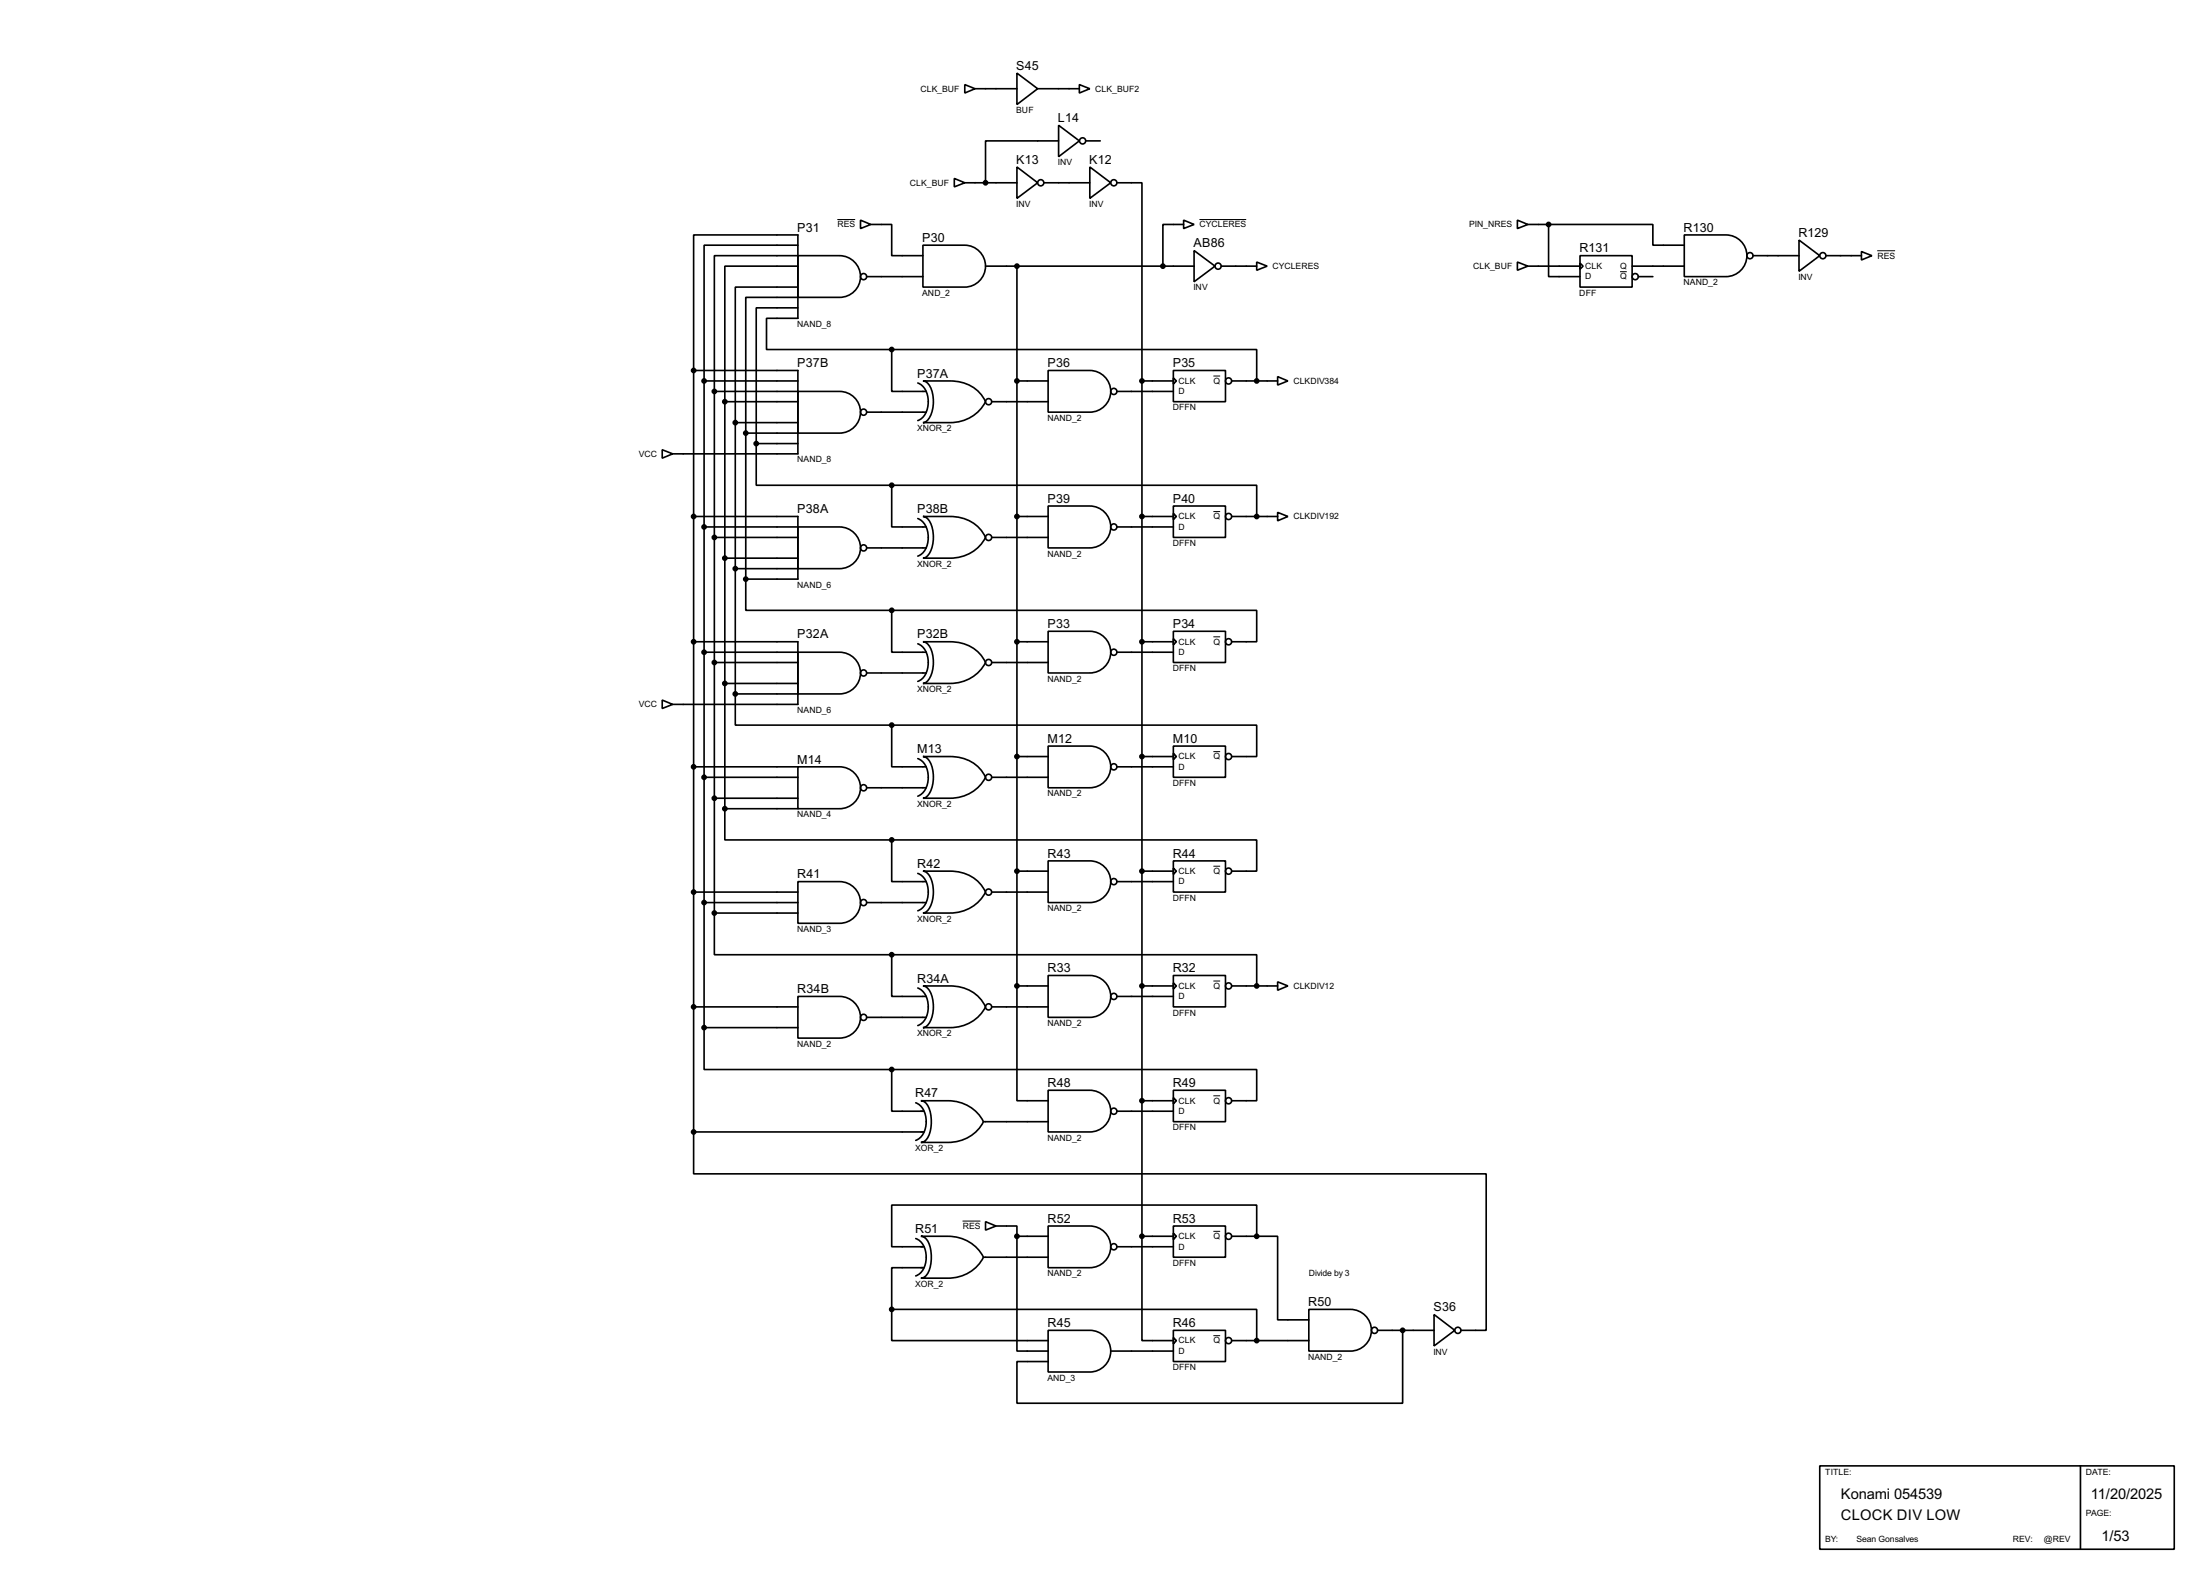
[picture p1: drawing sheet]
<svg xmlns="http://www.w3.org/2000/svg" width="536mm" height="383mm" viewBox="0 0 536 383" stroke-linecap="round" stroke-linejoin="round" font-family="sans-serif">
<g fill="none" stroke="#000" stroke-width=".4">
<path d="M247.7 17.8l5.1 3.8-5.1 3.9zM235 20.6l2.5 1-2.5 1.1zM237.5 21.6h10.2M252.8 21.6h10.1M257.9 30.5l5 3.8-5 3.9zM257.9 34.3h-17.8v10.2M262.9 20.6l2.6 1-2.6 1.1zM264.5 34.3h3.5M194.4 59.7h-22.9v33.1M209.6 53.6l2.5 1.1-2.5 1zM212.1 54.7h5.1v7.6h7.6M224.8 59.7h10.2a5.1 5.1 0 0 1 5.1 5.1 5.1 5.1 0 0 1-5.1 5.1h-10.2z"/>
<path d="M232.5 43.5l2.5 1-2.5 1zM235 44.5h12.7M247.7 40.7l5.1 3.8-5.1 3.8zM254.3 44.5h11.2M265.5 40.7l5.1 3.8-5.1 3.8zM272.1 44.5h6.1v48.3M288.3 53.6l2.6 1.1-2.6 1zM288.3 54.7h-5v10.1M369.6 53.6l2.6 1.1-2.6 1zM372.2 54.7h5M377.2 54.7h25.4v5h7.7M377.2 54.7v12.7h7.7"/>
<path d="M410.3 57.2h10.1a5.1 5.1 0 0 1 5.1 5.1 5.1 5.1 0 0 1-5.1 5.1h-10.1zM438.2 58.5l5.1 3.8-5.1 3.8zM194.4 62.3h10.1a5.1 5.1 0 0 1 5.1 5 5.1 5.1 0 0 1-5.1 5.1h-10.1zM194.4 62.3h-20.4v33M194.4 64.8h-17.8v33M194.4 69.9h-15.3v33M194.4 72.4h-12.7v33.1M194.4 75h-10.2v33M211.1 67.4h13.7M240.1 64.8h50.8M247.7 64.8v175.3M290.9 61l5.1 3.8-5.1 3.8z"/>
<path d="M297.5 64.8h8.6M306.1 63.8l2.6 1-2.6 1zM369.6 63.8l2.6 1-2.6 1zM372.2 64.8h12.7M384.9 62.3h12.7v7.6h-12.7zM384.9 64.1l.7 .7-.7 .8zM397.6 64.8h12.7M399.1 67.4h3.5M427 62.3h11.2M444.8 62.3h8.6M453.4 61.3l2.6 1-2.6 1zM169 90.2h25.4v20.3h-30.5"/>
<path d="M169 90.2v185.4M171.5 92.8h22.9M171.5 92.8v157.4M174 95.3h20.4M174 95.3v127M176.6 97.8h17.8M176.6 97.8v99.1M194.4 95.3h10.1a5.1 5.1 0 0 1 5.1 5.1 5.1 5.1 0 0 1-5.1 5.1h-10.1zM217.2 85.1h-30.5v-7.6h7.7v-20.3h-25.4v33M217.2 85.1v10.2h8.4M217.2 85.1h88.9v7.7M223.6 93.3a5.1 5.1 0 0 1 2.3 6.1 3.9 3.9 0 0 1-2.3 3"/>
<path d="M224.8 92.8h6.6a9.1 9.1 0 0 1 8.7 5 9.5 9.5 0 0 1-8.7 5.1h-6.6a3.4 3.4 0 0 0 2.3-3.1 7.3 7.3 0 0 0-1.4-6.7zM241.6 97.8h13.7M247.7 92.8h7.6M255.3 90.2h10.2a5.1 5.1 0 0 1 5.1 5.1 5.1 5.1 0 0 1-5.1 5.1h-10.2zM272.1 95.3h13.7M278.2 92.8h7.6M278.2 92.8v208.2M285.8 90.2h12.7v7.6h-12.7zM285.8 92l.8 .8-.8 .7zM300 92.8h11.2M311.2 91.7l2.5 1.1-2.5 1zM161.3 109.5l2.6 1-2.6 1.1z"/>
<path d="M179.1 102.9v66.1M179.1 102.9h15.3M181.7 105.5v35.5M181.7 105.5h12.7M184.2 108v10.2h33M184.2 108h10.2M211.1 100.4h14.5M217.2 118.2v10.1h8.4M217.2 118.2h88.9v7.6M169 125.8h25.4v15.2h-12.7M171.5 128.3h22.9M174 130.9h20.4"/>
<path d="M176.6 135.9h17.8M179.1 138.5h15.3M194.4 128.3h10.1a5.1 5.1 0 0 1 5.1 5.1 5.1 5.1 0 0 1-5.1 5.1h-10.1zM211.1 133.4h14.5M223.6 126.3a5.2 5.2 0 0 1 2.3 6.2 3.9 3.9 0 0 1-2.3 2.9M224.8 125.8h6.6a9.1 9.1 0 0 1 8.7 5.1 9.5 9.5 0 0 1-8.7 5h-6.6a3.4 3.4 0 0 0 2.3-3.1 7.4 7.4 0 0 0-1.4-6.7zM241.6 130.9h13.7M247.7 125.8h7.6M255.3 123.2h10.2a5.1 5.1 0 0 1 5.1 5.1 5.1 5.1 0 0 1-5.1 5.1h-10.2zM272.1 128.3h13.7M278.2 125.8h7.6M285.8 123.2h12.7v7.7h-12.7z"/>
<path d="M285.8 125l.8 .8-.8 .7zM300 125.8h11.2M311.2 124.8l2.5 1-2.5 1zM169 156.3h25.4v15.2h-30.5M171.5 158.8h22.9M181.7 141v7.6h35.5M194.4 158.8h10.1a5.1 5.1 0 0 1 5.1 5.1 5.1 5.1 0 0 1-5.1 5.1h-10.1zM217.2 148.6h88.9v7.7h-6.1M217.2 148.6v10.2h8.4M223.6 156.8a5.1 5.1 0 0 1 2.3 6.1 3.9 3.9 0 0 1-2.3 3M224.8 156.3h6.6a9.1 9.1 0 0 1 8.7 5 9.5 9.5 0 0 1-8.7 5.1h-6.6a3.4 3.4 0 0 0 2.3-3.1 7.3 7.3 0 0 0-1.4-6.7zM247.7 156.3h7.6"/>
<path d="M255.3 153.7h10.2a5.1 5.1 0 0 1 5.1 5.1 5.1 5.1 0 0 1-5.1 5.1h-10.2zM272.1 158.8h13.7M278.2 156.3h7.6M285.8 153.7h12.7v7.6h-12.7zM285.8 155.5l.8 .8-.8 .7zM161.3 170.5l2.6 1-2.6 1zM174 161.3h20.4M176.6 166.4h17.8M179.1 169v7.6h38.1M179.1 169h15.3M211.1 163.9h14.5M217.2 176.6v10.1h8.4"/>
<path d="M217.2 176.6h88.9v7.6h-6.1M241.6 161.3h13.7M169 186.7h25.4M171.5 189.3h22.9M174 194.4h20.4M176.6 196.9v7.6h40.6M176.6 196.9h17.8M194.4 186.7h10.1a5.1 5.1 0 0 1 5.1 5.1 5.1 5.1 0 0 1-5.1 5.1h-10.1zM211.1 191.8h14.5M223.6 184.7a5.1 5.1 0 0 1 2.3 6.2 4 4 0 0 1-2.3 3M224.8 184.2h6.6a9.1 9.1 0 0 1 8.7 5.1 9.5 9.5 0 0 1-8.7 5.1h-6.6a3.4 3.4 0 0 0 2.3-3.2 7.3 7.3 0 0 0-1.4-6.6zM241.6 189.3h13.7"/>
<path d="M247.7 184.2h7.6M255.3 181.7h10.2a5.1 5.1 0 0 1 5.1 5 5.1 5.1 0 0 1-5.1 5.1h-10.2zM272.1 186.7h13.7M278.2 184.2h7.6M285.8 181.7h12.7v7.6h-12.7zM285.8 183.4l.8 .8-.8 .8zM169 217.2h25.4M171.5 219.8h22.9M194.4 214.7h10.1a5.1 5.1 0 0 1 5.1 5 5.1 5.1 0 0 1-5.1 5.1h-10.1zM211.1 219.8h14.5M217.2 204.5h88.9v7.6h-6.1M217.2 204.5v10.2h8.4"/>
<path d="M223.6 212.7a5.1 5.1 0 0 1 2.3 6.1 3.9 3.9 0 0 1-2.3 3M224.8 212.1h6.6a9.1 9.1 0 0 1 8.7 5.1 9.5 9.5 0 0 1-8.7 5.1h-6.6a3.4 3.4 0 0 0 2.3-3.1 7.4 7.4 0 0 0-1.4-6.7zM241.6 217.2h13.7M247.7 212.1h7.6M255.3 209.6h10.2a5.1 5.1 0 0 1 5.1 5.1 5.1 5.1 0 0 1-5.1 5.1h-10.2zM272.1 214.7h13.7M278.2 212.1h7.6M285.8 209.6h12.7v7.6h-12.7zM285.8 211.4l.8 .7-.8 .8zM174 222.3v10.2h43.2M174 222.3h20.4M217.2 232.5v10.1h8.4"/>
<path d="M217.2 232.5h88.9v7.6M255.3 237.5h10.2a5.1 5.1 0 0 1 5.1 5.1 5.1 5.1 0 0 1-5.1 5.1h-10.2zM285.8 237.5h12.7v7.7h-12.7zM285.8 239.3l.8 .8-.8 .7zM311.2 239.1l2.5 1-2.5 1zM169 245.2h25.4M171.5 250.2v10.2h45.7M171.5 250.2h22.9M194.4 242.6h10.1a5.1 5.1 0 0 1 5.1 5.1 5.1 5.1 0 0 1-5.1 5.1h-10.1zM211.1 247.7h14.5M223.6 240.6a5.2 5.2 0 0 1 2.3 6.2 3.9 3.9 0 0 1-2.3 2.9M224.8 240.1h6.6a9.1 9.1 0 0 1 8.7 5.1 9.5 9.5 0 0 1-8.7 5h-6.6a3.4 3.4 0 0 0 2.3-3.1 7.4 7.4 0 0 0-1.4-6.7z"/>
<path d="M241.6 245.2h13.7M247.7 240.1v27.9h7.6M247.7 240.1h7.6M272.1 242.6h13.7M278.2 240.1h7.6M300 240.1h11.2M169 275.6v10.2h193v38.1h-6.1M169 275.6h56.1M217.2 260.4v10.2h7.9M217.2 260.4h88.9v7.6h-6.1M223.1 268.5a5.1 5.1 0 0 1 2.3 6.2 4 4 0 0 1-2.3 3M224.3 268h6.6a9.5 9.5 0 0 1 8.7 5.1 9.5 9.5 0 0 1-8.7 5.1h-6.6a3.2 3.2 0 0 0 2.4-3.2 7.8 7.8 0 0 0-1.3-6.6z"/>
<path d="M239.6 273.1h15.7M255.3 265.5h10.2a5.1 5.1 0 0 1 5.1 5 5.1 5.1 0 0 1-5.1 5.1h-10.2zM272.1 270.6h13.7M278.2 268h7.6M285.8 265.5h12.7v7.6h-12.7zM285.8 267.3l.8 .7-.8 .8zM240.1 297.5l2.5 1-2.5 1zM242.6 298.5h5.1v2.5M255.3 298.5h10.2a5.1 5.1 0 0 1 5.1 5.1 5.1 5.1 0 0 1-5.1 5.1h-10.2zM285.8 298.5h12.7v7.6h-12.7zM217.2 318.8h88.9v7.6M217.2 318.8v7.6h38.1"/>
<path d="M223.1 301.6a5.1 5.1 0 0 1 2.3 6.1 3.9 3.9 0 0 1-2.3 3M224.3 301h6.6a9.5 9.5 0 0 1 8.7 5.1 9.5 9.5 0 0 1-8.7 5.1h-6.6a3.2 3.2 0 0 0 2.4-3.1 7.8 7.8 0 0 0-1.3-6.7zM225.1 308.7h-7.9v10.1M239.6 306.1h15.7M247.7 301v28h7.6M247.7 301h7.6M272.1 303.6h13.7M278.2 301v25.4h7.6M278.2 301h7.6M285.8 300.3l.8 .7-.8 .8zM300 301h6.1M306.1 301v-7.6h-88.9v10.2h7.9"/>
<path d="M306.1 301h5.1v20.4h7.6M318.8 318.8h10.2a5.1 5.1 0 0 1 5.1 5.1 5.1 5.1 0 0 1-5.1 5.1h-10.2zM255.3 323.9h10.2a5.1 5.1 0 0 1 5.1 5.1 5.1 5.1 0 0 1-5.1 5.1h-10.2zM270.6 329h15.2M285.8 323.9h12.7v7.6h-12.7zM285.8 325.7l.8 .7-.8 .8zM300 326.4h18.8M335.6 323.9h13.7M341.7 323.9v17.8h-94v-10.2h7.6M349.3 320.1l5.1 3.8-5.1 3.8zM443.3 356.9h86.3v20.3h-86.3zM506.8 356.9v20.3"/>
<circle cx="263.7" cy="34.3" r=".75"/>
<circle cx="253.5" cy="44.5" r=".75"/>
<circle cx="271.3" cy="44.5" r=".75"/>
<circle cx="210.3" cy="67.4" r=".75"/>
<circle cx="296.7" cy="64.8" r=".75"/>
<circle cx="398.3" cy="67.4" r=".75"/>
<circle cx="426.2" cy="62.3" r=".75"/>
<circle cx="444" cy="62.3" r=".75"/>
<circle cx="240.8" cy="97.8" r=".75"/>
<circle cx="271.3" cy="95.3" r=".75"/>
<circle cx="299.2" cy="92.8" r=".75"/>
<circle cx="210.3" cy="100.4" r=".75"/>
<circle cx="210.3" cy="133.4" r=".75"/>
<circle cx="240.8" cy="130.9" r=".75"/>
<circle cx="271.3" cy="128.3" r=".75"/>
<circle cx="299.2" cy="125.8" r=".75"/>
<circle cx="271.3" cy="158.8" r=".75"/>
<circle cx="299.2" cy="156.3" r=".75"/>
<circle cx="210.3" cy="163.9" r=".75"/>
<circle cx="240.8" cy="161.3" r=".75"/>
<circle cx="210.3" cy="191.8" r=".75"/>
<circle cx="240.8" cy="189.3" r=".75"/>
<circle cx="271.3" cy="186.7" r=".75"/>
<circle cx="299.2" cy="184.2" r=".75"/>
<circle cx="210.3" cy="219.8" r=".75"/>
<circle cx="240.8" cy="217.2" r=".75"/>
<circle cx="271.3" cy="214.7" r=".75"/>
<circle cx="299.2" cy="212.1" r=".75"/>
<circle cx="210.3" cy="247.7" r=".75"/>
<circle cx="240.8" cy="245.2" r=".75"/>
<circle cx="271.3" cy="242.6" r=".75"/>
<circle cx="299.2" cy="240.1" r=".75"/>
<circle cx="271.3" cy="270.6" r=".75"/>
<circle cx="299.2" cy="268" r=".75"/>
<circle cx="271.3" cy="303.6" r=".75"/>
<circle cx="299.2" cy="301" r=".75"/>
<circle cx="299.2" cy="326.4" r=".75"/>
<circle cx="334.8" cy="323.9" r=".75"/>
<circle cx="355.1" cy="323.9" r=".75"/>
</g>
<g fill="none" stroke="#000" stroke-width=".24">
<path d="M204 53.5h4.3M292.2 53.5h11.4M394.6 66.2h1.7M457.3 61.1h4.3M295.6 91.6h1.6M295.6 124.6h1.6M295.6 155.1h1.6M295.6 183h1.6M295.6 210.9h1.6M295.6 238.9h1.6M295.6 266.8h1.6M234.5 297.3h4.3"/>
<path d="M295.6 299.8h1.6M295.6 325.2h1.6"/>
</g>
<g fill="#000" stroke="#000" stroke-width=".4">
<circle cx="240" cy="44.5" r=".5"/>
<circle cx="377.2" cy="54.7" r=".5"/>
<circle cx="247.7" cy="64.8" r=".5"/>
<circle cx="283.2" cy="64.8" r=".5"/>
<circle cx="168.9" cy="90.2" r=".5"/>
<circle cx="171.5" cy="92.8" r=".5"/>
<circle cx="174" cy="95.3" r=".5"/>
<circle cx="176.5" cy="97.8" r=".5"/>
<circle cx="217.2" cy="85.1" r=".5"/>
<circle cx="247.7" cy="92.8" r=".5"/>
<circle cx="278.1" cy="92.8" r=".5"/>
<circle cx="306.1" cy="92.8" r=".5"/>
<circle cx="179.1" cy="102.9" r=".5"/>
<circle cx="181.6" cy="105.5" r=".5"/>
<circle cx="184.2" cy="108" r=".5"/>
<circle cx="217.2" cy="118.2" r=".5"/>
<circle cx="168.9" cy="125.8" r=".5"/>
<circle cx="171.5" cy="128.3" r=".5"/>
<circle cx="174" cy="130.9" r=".5"/>
<circle cx="176.5" cy="135.9" r=".5"/>
<circle cx="179.1" cy="138.5" r=".5"/>
<circle cx="247.7" cy="125.8" r=".5"/>
<circle cx="278.1" cy="125.8" r=".5"/>
<circle cx="306.1" cy="125.8" r=".5"/>
<circle cx="168.9" cy="156.3" r=".5"/>
<circle cx="171.5" cy="158.8" r=".5"/>
<circle cx="181.6" cy="141" r=".5"/>
<circle cx="217.2" cy="148.6" r=".5"/>
<circle cx="247.7" cy="156.3" r=".5"/>
<circle cx="278.1" cy="156.3" r=".5"/>
<circle cx="174" cy="161.3" r=".5"/>
<circle cx="176.5" cy="166.4" r=".5"/>
<circle cx="179.1" cy="169" r=".5"/>
<circle cx="217.2" cy="176.6" r=".5"/>
<circle cx="168.9" cy="186.7" r=".5"/>
<circle cx="171.5" cy="189.3" r=".5"/>
<circle cx="174" cy="194.4" r=".5"/>
<circle cx="176.5" cy="196.9" r=".5"/>
<circle cx="247.7" cy="184.2" r=".5"/>
<circle cx="278.1" cy="184.2" r=".5"/>
<circle cx="168.9" cy="217.2" r=".5"/>
<circle cx="171.5" cy="219.8" r=".5"/>
<circle cx="217.2" cy="204.5" r=".5"/>
<circle cx="247.7" cy="212.1" r=".5"/>
<circle cx="278.1" cy="212.1" r=".5"/>
<circle cx="174" cy="222.3" r=".5"/>
<circle cx="217.2" cy="232.5" r=".5"/>
<circle cx="168.9" cy="245.2" r=".5"/>
<circle cx="171.5" cy="250.2" r=".5"/>
<circle cx="247.7" cy="240.1" r=".5"/>
<circle cx="278.1" cy="240.1" r=".5"/>
<circle cx="306.1" cy="240.1" r=".5"/>
<circle cx="168.9" cy="275.6" r=".5"/>
<circle cx="217.2" cy="260.4" r=".5"/>
<circle cx="278.1" cy="268" r=".5"/>
<circle cx="217.2" cy="318.8" r=".5"/>
<circle cx="247.7" cy="301" r=".5"/>
<circle cx="278.1" cy="301" r=".5"/>
<circle cx="306.1" cy="301" r=".5"/>
<circle cx="306.1" cy="326.4" r=".5"/>
<circle cx="341.6" cy="323.9" r=".5"/>
</g>
<g font-size="4">
<text x="448.4" y="365.1">Konami 054539</text>
<text x="509.3" y="365.1">11/20/2025</text>
<text x="448.4" y="370.1">CLOCK DIV LOW</text>
<text x="511.9" y="375.2">1/53</text>
</g>
<g font-size="3.4">
<text x="247.6" y="17">S45</text>
<text x="257.7" y="29.7">L14</text>
<text x="247.6" y="39.9">K13</text>
<text x="265.3" y="39.9">K12</text>
<text x="194.2" y="56.4">P31</text>
<text x="224.7" y="58.9">P30</text>
<text x="410.1" y="56.4">R130</text>
<text x="438.1" y="57.7">R129</text>
<text x="290.7" y="60.2">AB86</text>
<text x="384.7" y="61.4">R131</text>
<text x="194.2" y="89.4">P37B</text>
<text x="255.2" y="89.4">P36</text>
<text x="285.7" y="89.4">P35</text>
<text x="223.4" y="92">P37A</text>
<text x="194.2" y="124.9">P38A</text>
<text x="223.4" y="124.9">P38B</text>
<text x="255.2" y="122.4">P39</text>
<text x="285.7" y="122.4">P40</text>
<text x="194.2" y="155.5">P32A</text>
<text x="223.4" y="155.5">P32B</text>
<text x="255.2" y="152.9">P33</text>
<text x="285.7" y="152.9">P34</text>
<text x="194.2" y="185.9">M14</text>
<text x="223.4" y="183.4">M13</text>
<text x="255.2" y="180.9">M12</text>
<text x="285.7" y="180.9">M10</text>
<text x="255.2" y="208.8">R43</text>
<text x="285.7" y="208.8">R44</text>
<text x="194.2" y="213.9">R41</text>
<text x="223.4" y="211.3">R42</text>
<text x="223.4" y="239.3">R34A</text>
<text x="255.2" y="236.7">R33</text>
<text x="285.7" y="236.7">R32</text>
<text x="194.2" y="241.8">R34B</text>
<text x="222.9" y="267.2">R47</text>
<text x="255.2" y="264.7">R48</text>
<text x="285.7" y="264.7">R49</text>
<text x="255.2" y="297.7">R52</text>
<text x="285.7" y="297.7">R53</text>
<text x="222.9" y="300.2">R51</text>
<text x="255.2" y="323.1">R45</text>
<text x="285.7" y="323.1">R46</text>
<text x="318.7" y="318">R50</text>
<text x="349.2" y="319.3">S36</text>
</g>
<g font-size="2.4">
<text x="224.2" y="22.3">CLK_BUF</text>
<text x="266.8" y="22.3">CLK_BUF2</text>
<text x="247.5" y="27.5">BUF</text>
<text x="257.7" y="40.2">INV</text>
<text x="221.6" y="45.2">CLK_BUF</text>
<text x="247.5" y="50.4">INV</text>
<text x="265.3" y="50.4">INV</text>
<text x="204" y="55.4">RES</text>
<text x="292.2" y="55.4">CYCLERES</text>
<text x="357.8" y="55.4">PIN_NRES</text>
<text x="309.9" y="65.5">CYCLERES</text>
<text x="358.8" y="65.5">CLK_BUF</text>
<text x="386.1" y="65.5">CLK</text>
<text x="394.6" y="65.5">Q</text>
<text x="457.3" y="62.9">RES</text>
<text x="224.6" y="72">AND_2</text>
<text x="290.7" y="70.7">INV</text>
<text x="384.7" y="72">DFF</text>
<text x="386.1" y="68.1">D</text>
<text x="394.6" y="68.1">Q</text>
<text x="410.1" y="69.5">NAND_2</text>
<text x="438" y="68.1">INV</text>
<text x="194.2" y="79.6">NAND_8</text>
<text x="287.1" y="96">D</text>
<text x="287.1" y="93.5">CLK</text>
<text x="295.6" y="93.5">Q</text>
<text x="315" y="93.5">CLKDIV384</text>
<text x="285.6" y="99.9">DFFN</text>
<text x="223.4" y="105">XNOR_2</text>
<text x="255.1" y="102.4">NAND_2</text>
<text x="155.6" y="111.2">VCC</text>
<text x="194.2" y="112.6">NAND_8</text>
<text x="287.1" y="129">D</text>
<text x="287.1" y="126.4">CLK</text>
<text x="295.6" y="126.4">Q</text>
<text x="315" y="126.4">CLKDIV192</text>
<text x="255.1" y="135.5">NAND_2</text>
<text x="285.6" y="133">DFFN</text>
<text x="194.2" y="143.1">NAND_6</text>
<text x="223.4" y="138">XNOR_2</text>
<text x="287.1" y="159.5">D</text>
<text x="287.1" y="157">CLK</text>
<text x="295.6" y="157">Q</text>
<text x="255.1" y="166">NAND_2</text>
<text x="285.6" y="163.4">DFFN</text>
<text x="155.6" y="172.2">VCC</text>
<text x="194.2" y="173.6">NAND_6</text>
<text x="223.4" y="168.5">XNOR_2</text>
<text x="287.1" y="184.9">CLK</text>
<text x="295.6" y="184.9">Q</text>
<text x="285.6" y="191.4">DFFN</text>
<text x="287.1" y="187.4">D</text>
<text x="223.4" y="196.5">XNOR_2</text>
<text x="255.1" y="193.9">NAND_2</text>
<text x="194.2" y="199">NAND_4</text>
<text x="287.1" y="215.4">D</text>
<text x="287.1" y="212.8">CLK</text>
<text x="295.6" y="212.8">Q</text>
<text x="255.1" y="221.9">NAND_2</text>
<text x="285.6" y="219.3">DFFN</text>
<text x="194.2" y="226.9">NAND_3</text>
<text x="223.4" y="224.4">XNOR_2</text>
<text x="287.1" y="243.3">D</text>
<text x="287.1" y="240.8">CLK</text>
<text x="295.6" y="240.8">Q</text>
<text x="315" y="240.8">CLKDIV12</text>
<text x="255.1" y="249.8">NAND_2</text>
<text x="285.6" y="247.3">DFFN</text>
<text x="194.2" y="254.9">NAND_2</text>
<text x="223.4" y="252.3">XNOR_2</text>
<text x="287.1" y="268.7">CLK</text>
<text x="295.6" y="268.7">Q</text>
<text x="285.6" y="275.2">DFFN</text>
<text x="287.1" y="271.3">D</text>
<text x="222.9" y="280.3">XOR_2</text>
<text x="255.1" y="277.7">NAND_2</text>
<text x="234.5" y="299.2">RES</text>
<text x="287.1" y="304.3">D</text>
<text x="287.1" y="301.7">CLK</text>
<text x="295.6" y="301.7">Q</text>
<text x="255.1" y="310.8">NAND_2</text>
<text x="285.6" y="308.2">DFFN</text>
<text x="318.8" y="310.6">Divide by 3</text>
<text x="222.9" y="313.3">XOR_2</text>
<text x="287.1" y="329.7">D</text>
<text x="287.1" y="327.1">CLK</text>
<text x="295.6" y="327.1">Q</text>
<text x="349.1" y="329.8">INV</text>
<text x="285.6" y="333.6">DFFN</text>
<text x="318.6" y="331.1">NAND_2</text>
<text x="255.1" y="336.2">AND_3</text>
<text x="444.6" y="359.1">TITLE:</text>
<text x="508.1" y="359.1">DATE:</text>
<text x="508.1" y="369.2">PAGE:</text>
<text x="444.6" y="375.6">BY:</text>
<text x="452.2" y="375.6">Sean Gonsalves</text>
<text x="490.3" y="375.6">REV:</text>
<text x="497.9" y="375.6">@REV</text>
</g>
</svg>
